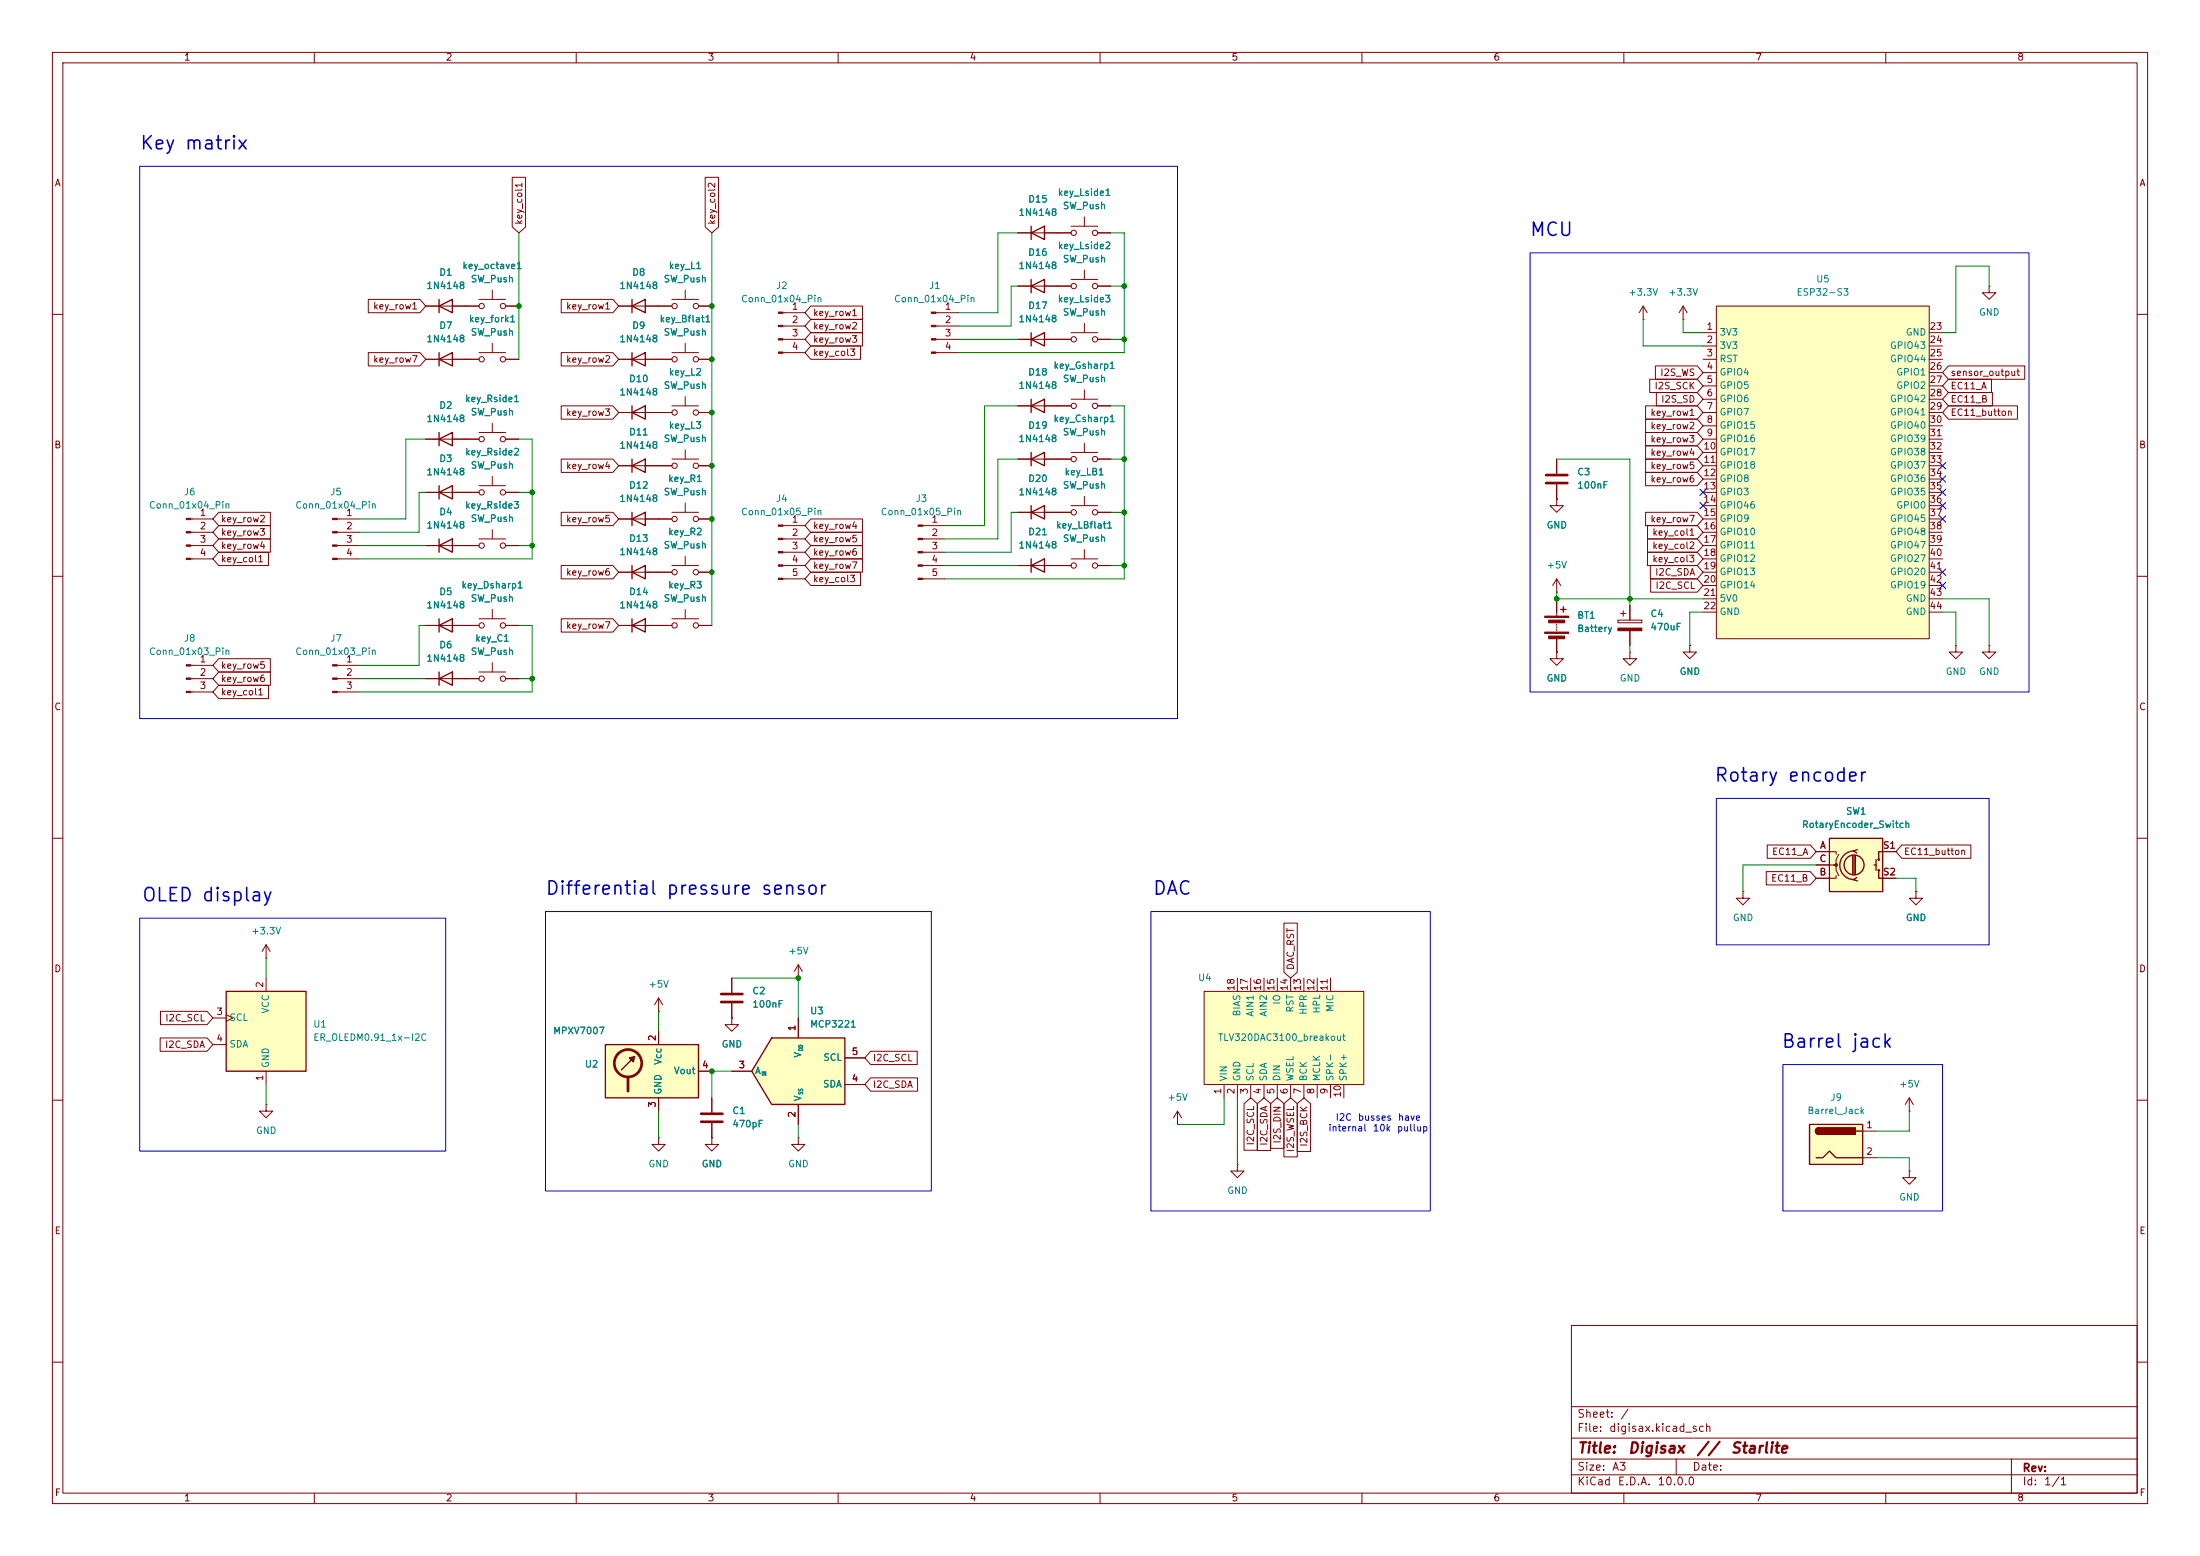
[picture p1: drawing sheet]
<svg xmlns="http://www.w3.org/2000/svg" width="420mm" height="297mm" viewBox="0 0 420 297" stroke-linecap="round" stroke-linejoin="round" font-family="sans-serif">
<g fill="none" stroke="#840000" stroke-width=".19">
<path d="M10 10h400v277h-400zM12 12h396v273h-396zM60 10v2M110 10v2M160 10v2M210 10v2M260 10v2M310 10v2M360 10v2M10 60h2M408 60h2M10 110h2"/>
<path d="M88.9 119.4h2.5M91.4 118.1h5.1M94 116.3v1.8M96.5 119.4h2.6M408 110h2M10 160h2M408 160h2M10 210h2M408 210h2M300 253h108v32h-108zM10 260h2M300 278.5h108"/>
<path d="M300 274.5h108M300 268.5h108M320 278.5v3M384 278.5v6.5M408 260h2M60 285v2M110 285v2M160 285v2M210 285v2M260 285v2M300 281.5h108M310 285v2"/>
<path d="M360 285v2"/>
<circle cx="91.9" cy="119.4" r=".51"/>
<circle cx="96" cy="119.4" r=".51"/>
</g>
<path d="M229.9 189.2h30.4v17.8h-30.4z" fill="#ffffc2"/>
<g fill="none" stroke="#840000" stroke-width=".19">
<path d="M118.1 58.4h10.2M128.3 57.2h5M130.8 55.4v1.8M133.3 58.4h2.6M149.5 59.7h4.2M178.7 59.7h4.2M194.3 54.6h10.2M194.3 44.5h7.6M204.5 53.3h5M207 51.6v1.7M209.5 54.6h2.6M81.3 68.6h10.1"/>
<path d="M91.4 67.3h5.1M94 65.5v1.8M96.5 68.6h2.6M149.5 64.8h4.2M149.5 67.3h4.2M149.5 62.2h4.2M178.7 64.8h4.2M178.7 67.3h4.2M178.7 62.2h4.2M194.3 64.8h10.2M194.3 77.5h10.2M204.5 63.5h5"/>
<path d="M204.5 76.2h5M207 61.7v1.8M207 74.4v1.8M209.5 64.8h2.6M209.5 77.5h2.6M36.4 99.1h4.2M64.4 99.1h4.2M81.3 83.8h10.1M91.4 82.6h5.1M94 80.8v1.8M96.5 83.8h2.6M194.3 87.6h10.2"/>
<path d="M201.9 97.8h2.6M204.5 86.4h5M204.5 96.5h5M207 84.6v1.8M207 94.7v1.8M209.5 87.6h2.6M209.5 97.8h2.6M297.2 87.6v2.8M297.2 92.5v2.8M36.4 104.1h4.2M36.4 101.6h4.2M36.4 106.7h4.2"/>
<path d="M64.4 104.1h4.2M64.4 101.6h4.2M64.4 106.7h4.2M88.9 104.1h2.5M91.4 102.9h5.1M94 101.1v1.8M96.5 104.1h2.6M176.1 102.9h4.2M176.1 100.3h4.2M176.1 105.4h4.2M176.1 108h4.2M176.1 110.5h4.2"/>
<path d="M194.3 108h10.2M204.5 106.7h5M207 104.9v1.8M209.5 108h2.6M297.2 114.3v3.3M297.2 119.1v.3M297.2 119.6v.3M297.2 120.1v.3M297.2 121.9v2.6M373.4 123.2v1.3h1.2l-1.2 1.2-1.3-1.2h1.3M373.4 123.2h.1M229.9 189.2h30.4v17.8h-30.4z"/>
<path d="M236.2 186.7v2.5M238.8 186.7v2.5M241.3 186.7v2.5M243.8 186.7v2.5M246.4 186.7v2.5M248.9 186.7v2.5M251.5 186.7v2.5M254 186.7v2.5M233.7 207v2.6M236.2 207v2.6M238.8 207v2.6M241.3 207v2.6"/>
<path d="M243.8 207v2.6M246.4 207v2.6M248.9 207v2.6M251.5 207v2.6M254 207v2.6M256.5 207v2.6"/>
<circle cx="128.8" cy="58.4" r=".51"/>
<circle cx="132.8" cy="58.4" r=".51"/>
<circle cx="205" cy="54.6" r=".51"/>
<circle cx="209" cy="54.6" r=".51"/>
<circle cx="91.9" cy="68.6" r=".51"/>
<circle cx="96" cy="68.6" r=".51"/>
<circle cx="205" cy="64.8" r=".51"/>
<circle cx="205" cy="77.5" r=".51"/>
<circle cx="209" cy="77.5" r=".51"/>
<circle cx="209" cy="64.8" r=".51"/>
<circle cx="91.9" cy="83.8" r=".51"/>
<circle cx="96" cy="83.8" r=".51"/>
<circle cx="205" cy="87.6" r=".51"/>
<circle cx="205" cy="97.8" r=".51"/>
<circle cx="209" cy="97.8" r=".51"/>
<circle cx="209" cy="87.6" r=".51"/>
<circle cx="91.9" cy="104.1" r=".51"/>
<circle cx="96" cy="104.1" r=".51"/>
<circle cx="205" cy="108" r=".51"/>
<circle cx="209" cy="108" r=".51"/>
</g>
<g fill="none" stroke="#840000" stroke-width=".25">
<path d="M120.6 58.4l2.6-1.2v2.5zM120.6 57.2v2.5M196.8 54.6l2.6-1.3v2.6zM196.8 44.5l2.6-1.3v2.5zM196.8 43.2v2.5M196.8 53.3v2.6M83.8 68.6l2.6-1.3v2.6zM83.8 67.3v2.6M196.8 64.8l2.6-1.3v2.5zM196.8 77.5l2.6-1.3v2.5zM196.8 63.5v2.5M196.8 76.2v2.5"/>
<path d="M83.8 83.8l2.6-1.2v2.5zM83.8 82.6v2.5M196.8 87.6l2.6-1.2v2.5zM196.8 86.4v2.5M196.8 108l2.6-1.3v2.5zM196.8 106.7v2.5M297.9 116.3h1.1M298.4 115.8v1"/>
</g>
<g fill="#840000" stroke="#840000" stroke-width=".19">
<path d="M294.9 117.6h4.6v.3h-4.6z"/>
<path d="M294.9 120.7h4.6v.2h-4.6z"/>
<path d="M295.7 118.4h3v.5h-3z"/>
<path d="M295.7 121.4h3v.5h-3z"/>
<path d="M63.5 98.9h.9v.3h-.9z"/>
<path d="M63.5 101.5h.9v.2h-.9z"/>
<path d="M63.5 104h.9v.3h-.9z"/>
<path d="M63.5 106.6h.9v.2h-.9z"/>
<path d="M35.6 98.9h.8v.3h-.8z"/>
<path d="M35.6 101.5h.8v.2h-.8z"/>
<path d="M35.6 104h.8v.3h-.8z"/>
<path d="M35.6 106.6h.8v.2h-.8z"/>
<path d="M177.8 59.6h.9v.2h-.9z"/>
<path d="M177.8 62.1h.9v.3h-.9z"/>
<path d="M177.8 64.6h.9v.3h-.9z"/>
<path d="M177.8 67.2h.9v.2h-.9z"/>
<path d="M175.3 100.2h.8v.3h-.8z"/>
<path d="M175.3 102.7h.8v.3h-.8z"/>
<path d="M175.3 105.3h.8v.2h-.8z"/>
<path d="M175.3 107.8h.8v.3h-.8z"/>
<path d="M175.3 110.4h.8v.2h-.8z"/>
<path d="M148.6 59.6h.9v.2h-.9z"/>
<path d="M148.6 62.1h.9v.3h-.9z"/>
<path d="M148.6 64.6h.9v.3h-.9z"/>
<path d="M148.6 67.2h.9v.2h-.9z"/>
</g>
<path d="M295.1 90.7h4.1M295.1 92.2h4.1" fill="none" stroke="#840000" stroke-width=".51"/>
<path d="M349.2 160h10.2v10.2h-10.2z" fill="#ffffc2"/>
<g fill="none" stroke="#840000" stroke-width=".25">
<path d="M349.2 160h10.2v10.2h-10.2zM353.7 163.3v3.6M353.9 162.4a2.73 2.73 0 0 0-2.7 2.8 2.73 2.73 0 0 0 2.7 2.7M353.9 163.3v3.6M354.2 163.3v3.6M354.5 167.5l-.7 .4 .8 .2M354.6 162.2l-.8 .2 .7 .4M357.8 165.1h.3M358.1 164.1v2M358.6 166.1v1.5h.8M359.4 162.6h-.8v1.5"/>
<circle cx="353.9" cy="165.1" r="1.9"/>
<circle cx="358.6" cy="166.1" r=".13"/>
<circle cx="358.6" cy="164.1" r=".13"/>
</g>
<g fill="none" stroke="#840000" stroke-width=".19">
<path d="M36.4 127h4.2M36.4 129.5h4.2M36.4 132.1h4.2M64.4 127h4.2M64.4 129.5h4.2M64.4 132.1h4.2M346.7 162.6h3.8v.5M346.7 165.1h3.8v1l.5 1M350.5 167.1v.5h-3.8M351 163.1l-.5 1v1h-.5M359.4 162.6h2.5M359.4 167.6h2.5"/>
<path d="M365.8 170.2v1.3h1.2l-1.2 1.2-1.3-1.2h1.3M365.8 170.2h.1M364.5 223.5v1.3h1.3l-1.3 1.3-1.3-1.3h1.3M364.5 223.5h.1"/>
</g>
<g fill="#840000" stroke="#840000" stroke-width=".19">
<path d="M63.5 126.9h.9v.2h-.9z"/>
<path d="M63.5 129.4h.9v.3h-.9z"/>
<path d="M63.5 132h.9v.2h-.9z"/>
<path d="M35.6 126.9h.8v.2h-.8z"/>
<path d="M35.6 129.4h.8v.3h-.8z"/>
<path d="M35.6 132h.8v.2h-.8z"/>
<circle cx="350.5" cy="165.1" r=".25"/>
</g>
<path d="M345.4 214.6h10.2v7.6h-10.2z" fill="#ffffc2"/>
<g fill="none" stroke="#840000" stroke-width=".25">
<path d="M83.8 58.4l2.6-1.2v2.5zM83.8 57.2v2.5M120.6 68.6l2.6-1.3v2.6zM120.6 67.3v2.6M83.8 94l2.6-1.3v2.6zM83.8 92.7v2.6M196.8 97.8l2.6-1.3v2.6zM196.8 96.5v2.6M83.8 119.4l2.6-1.3v2.6zM83.8 104.1l2.6-1.2v2.5zM83.8 102.9v2.5M83.8 118.1v2.6"/>
<path d="M345.4 214.6h10.2v7.6h-10.2zM347.2 215.3a.64 .64 0 0 0-.6 .6 .64 .64 0 0 0 .6 .6M354.3 215.9h1.3M346.7 221h1.3l1.2-1.3 1.3 1.3h5.1"/>
</g>
<g fill="#840000" stroke="#840000" stroke-width=".25">
<path d="M346.8 215.5l.4-.2v1.2a.64 .64 0 0 1-.6-.4 .64 .64 0 0 1 .2-.6z"/>
<path d="M347.2 215.3h7v1.2h-7z"/>
</g>
<g fill="none" stroke="#840000" stroke-width=".19">
<path d="M81.3 58.4h7.6M201.9 44.5h2.6M204.5 43.2h5M207 41.4v1.8M209.5 44.5h2.6M118.1 68.6h10.2M128.3 67.3h5M130.8 65.5v1.8M133.3 68.6h2.6M81.3 94h10.1M91.4 92.7h5.1M94 90.9v1.8"/>
<path d="M96.5 94h2.6M194.3 97.8h7.6M81.3 119.4h7.6M81.3 104.1h7.6M149.5 100.3h4.2M149.5 102.9h4.2M149.5 105.4h4.2M149.5 108h4.2M149.5 110.5h4.2M308.9 118.4h4.5v.5h-4.5zM309.4 117.1h1M309.9 116.6v1"/>
<path d="M311.1 115.6v2.8M88.9 129.5h2.5M91.4 128.3h5.1M94 126.5v1.8M96.5 129.5h2.6M311.1 124.5v1.2h1.3l-1.3 1.3-1.2-1.3h1.2M311.1 124.5h.1M311.1 120.4v2.8M135.9 209.6v2.7M135.9 214.4v2.8M224.8 214.6h.1M224.8 212.1l-.8 1.3"/>
<path d="M224.8 212.1l.8 1.3M224.8 212.1v2.5M355.6 215.9h2.5M364.5 212.1h.1M364.5 209.6l-.8 1.2M364.5 209.6l.8 1.2M364.5 209.6v2.5M236.2 222.2v1.3h1.3l-1.3 1.3-1.3-1.3h1.3M236.2 222.2h.1M355.6 221h2.5"/>
<circle cx="205" cy="44.5" r=".51"/>
<circle cx="209" cy="44.5" r=".51"/>
<circle cx="128.8" cy="68.6" r=".51"/>
<circle cx="132.8" cy="68.6" r=".51"/>
<circle cx="91.9" cy="94" r=".51"/>
<circle cx="96" cy="94" r=".51"/>
<circle cx="91.9" cy="129.5" r=".51"/>
<circle cx="96" cy="129.5" r=".51"/>
</g>
<g fill="#840000" stroke="#840000" stroke-width=".19">
<path d="M148.6 100.2h.9v.3h-.9z"/>
<path d="M148.6 102.7h.9v.3h-.9z"/>
<path d="M148.6 105.3h.9v.2h-.9z"/>
<path d="M148.6 107.8h.9v.3h-.9z"/>
<path d="M148.6 110.4h.9v.2h-.9z"/>
<path d="M308.9 119.9h4.5v.5h-4.5z"/>
</g>
<path d="M133.9 212.6h4M133.9 214.1h4" fill="none" stroke="#840000" stroke-width=".51"/>
<path d="M327.7 58.4h40.6v63.5h-40.6z" fill="#ffffc2"/>
<g fill="none" stroke="#840000" stroke-width=".19">
<path d="M88.9 58.4h2.5M91.4 57.2h5.1M94 55.4v1.8M96.5 58.4h2.6M327.7 58.4h40.6v63.5h-40.6zM379.7 54.6v1.3h1.3l-1.3 1.3-1.2-1.3h1.2M379.7 54.6h.1M325.1 63.5h2.6M325.1 66h2.6M325.1 68.6h2.6M325.1 71.1h2.6M325.1 73.7h2.6"/>
<path d="M325.1 76.2h2.6M325.1 78.7h2.6M368.3 63.5h2.5M368.3 66h2.5M368.3 68.6h2.5M368.3 71.1h2.5M368.3 73.7h2.5M368.3 76.2h2.5M368.3 78.7h2.5M325.1 81.3h2.6M325.1 83.8h2.6M325.1 86.4h2.6"/>
<path d="M325.1 88.9h2.6M325.1 91.4h2.6M325.1 94h2.6M325.1 96.5h2.6M325.1 99.1h2.6M368.3 81.3h2.5M368.3 83.8h2.5M368.3 86.4h2.5M368.3 88.9h2.5M368.3 91.4h2.5M368.3 94h2.5M368.3 96.5h2.5"/>
<path d="M368.3 99.1h2.5M325.1 101.6h2.6M325.1 104.1h2.6M325.1 106.7h2.6M325.1 109.2h2.6M325.1 111.8h2.6M325.1 114.3h2.6M325.1 116.8h2.6M368.3 101.6h2.5M368.3 104.1h2.5M368.3 106.7h2.5M368.3 109.2h2.5"/>
<path d="M368.3 111.8h2.5M368.3 114.3h2.5M368.3 116.8h2.5M322.6 123.2v1.3h1.2l-1.2 1.2-1.3-1.2h1.3M322.6 123.2h.1M379.7 123.2v1.3h1.3l-1.3 1.2-1.2-1.2h1.2M379.7 123.2h.1M125.7 193h.1M125.7 190.5l-.7 1.3M125.7 190.5l.8 1.3M125.7 190.5v2.5M152.4 186.7h.1"/>
<path d="M152.4 184.2l-.8 1.2M152.4 184.2l.8 1.2M152.4 184.2v2.5M135.9 217.2v1.2h1.3l-1.3 1.3-1.3-1.3h1.3M135.9 217.2h.1"/>
<circle cx="91.9" cy="58.4" r=".51"/>
<circle cx="96" cy="58.4" r=".51"/>
</g>
<path d="M115.6 199.4h17.7v10.2h-17.7z" fill="#ffffc2"/>
<path d="M115.6 199.4h17.7v10.2h-17.7zM121.2 201.7l-2.6 2.5" fill="none" stroke="#840000" stroke-width=".25"/>
<g fill="none" stroke="#840000" stroke-width=".51">
<path d="M119.9 205.7v2.6"/>
<circle cx="119.9" cy="202.9" r="2.62"/>
</g>
<path d="M120.1 201.9l1.1-.2-.3 1z" fill="#840000" stroke="#840000" stroke-width=".25"/>
<path d="M125.7 196.9v2.5M139.7 194.3v1.3h1.3l-1.3 1.3-1.3-1.3h1.3M139.7 194.3h.1M50.8 210.8v1.3h1.3l-1.3 1.3-1.3-1.3h1.3M50.8 210.8h.1M125.7 217.2v1.2h1.3l-1.3 1.3-1.2-1.3h1.2M125.7 217.2h.1M125.7 209.6v2.5M133.3 204.5h2.6M152.4 217.2v1.2h1.3l-1.3 1.3-1.3-1.3h1.3M152.4 217.2h.1" fill="none" stroke="#840000" stroke-width=".19"/>
<path d="M43.2 189.2h15.2v15.3h-15.2z" fill="#ffffc2"/>
<path d="M43.2 189.2h15.2v15.3h-15.2z" fill="none" stroke="#840000" stroke-width=".25"/>
<path d="M40.6 194.3h2.6M40.6 199.4h2.6M43.2 193.7l1.2 .6-1.2 .6M50.8 186.7v2.5M139.7 186.7v2.8M139.7 191.5v2.8M50.8 204.5v2.5" fill="none" stroke="#840000" stroke-width=".19"/>
<path d="M137.7 189.7h4M137.7 191.3h4" fill="none" stroke="#840000" stroke-width=".51"/>
<path d="M147.3 198.1h14v12.7h-14l-3.8-6.3z" fill="#ffffc2"/>
<g fill="none" stroke="#840000" stroke-width=".25">
<path d="M120.6 78.7l2.6-1.2v2.5zM120.6 77.5v2.5M120.6 88.9l2.6-1.3v2.6zM120.6 99.1l2.6-1.3v2.5zM120.6 87.6v2.6M120.6 97.8v2.5M120.6 119.4l2.6-1.3v2.6zM120.6 109.2l2.6-1.2v2.5zM120.6 108v2.5M120.6 118.1v2.6M83.8 129.5l2.6-1.2v2.5zM83.8 128.3v2.5"/>
<path d="M147.3 198.1h14v12.7h-14l-3.8-6.3z"/>
</g>
<g fill="none" stroke="#840000" stroke-width=".19">
<path d="M97.8 33.8h2.5v9.5l-1.2 1.2-1.3-1.2zM134.6 33.8h2.6v9.5l-1.3 1.2-1.3-1.2zM70.3 57.1h9.9l1.1 1.3-1.1 1.3h-9.9zM81.3 58.4h2.5M86.4 58.4h5M96.5 58.4h2.6M107.1 57.1h9.9l1.1 1.3-1.1 1.3h-9.9zM118.1 58.4h2.5M123.2 58.4h5.1M133.3 58.4h2.6M154.8 58.4h9.8v2.6h-9.8l-1.1-1.3zM194.3 54.6h2.5"/>
<path d="M194.3 44.5h2.5M199.4 54.6h5.1M199.4 44.5h5.1M209.5 54.6h2.6M209.5 44.5h2.6M313.7 58.4l-.8 1.3M313.7 58.4l.8 1.3M313.7 58.4v2.6M321.3 58.4l-.8 1.3M321.3 58.4l.8 1.3M321.3 58.4v2.6M70.3 67.3h9.9l1.1 1.3-1.1 1.3h-9.9z"/>
<path d="M81.3 68.6h2.5M86.4 68.6h5M96.5 68.6h2.6M107.1 77.5h9.9l1.1 1.2-1.1 1.3h-9.9zM107.1 67.3h9.9l1.1 1.3-1.1 1.3h-9.9zM118.1 78.7h10.2M118.1 68.6h2.5M123.2 68.6h5.1M128.3 77.5h5M130.8 75.7v1.8M133.3 78.7h2.6M133.3 68.6h2.6"/>
<path d="M154.8 66h9.5v2.6h-9.5l-1.1-1.3zM154.8 63.5h9.8v2.5h-9.8l-1.1-1.2zM154.8 61h9.8v2.5h-9.8l-1.1-1.3zM194.3 77.5h2.5M194.3 64.8h2.5M199.4 77.5h5.1M199.4 64.8h5.1M209.5 77.5h2.6M209.5 64.8h2.6M313.7 61h.1M314.1 77.5h9.9l1.1 1.2-1.1 1.3h-9.9zM314.9 72.4h9.1l1.1 1.3-1.1 1.2h-9.1z"/>
<path d="M316 69.8h8l1.1 1.3-1.1 1.3h-8zM316.2 74.9h7.8l1.1 1.3-1.1 1.3h-7.8zM321.3 61h.1M372 74.9h8.4v2.6h-8.4l-1.2-1.3zM372 77.5h13.1v2.5h-13.1l-1.2-1.3zM372 72.4h8.2v2.5h-8.2l-1.2-1.2zM372 69.8h14.5v2.6h-14.5l-1.2-1.3zM41.8 97.8h9.8v2.5h-9.8l-1.2-1.2zM81.3 94h2.5M81.3 83.8h2.5M86.4 94h5M86.4 83.8h5"/>
<path d="M96.5 94h2.6M96.5 83.8h2.6M107.1 87.6h9.9l1.1 1.3-1.1 1.3h-9.9zM107.1 97.8h9.9l1.1 1.3-1.1 1.2h-9.9zM118.1 88.9h10.2M118.1 99.1h10.2M128.3 87.6h5M128.3 97.8h5M130.8 85.9v1.7M130.8 96v1.8M133.3 88.9h2.6M133.3 99.1h2.6"/>
<path d="M154.8 99.1h9.8v2.5h-9.8l-1.1-1.3zM194.3 87.6h2.5M194.3 97.8h2.5M199.4 87.6h5.1M199.4 97.8h5.1M209.5 87.6h2.6M209.5 97.8h2.6M297.2 95.3v1.2h1.2l-1.2 1.3-1.3-1.3h1.3M297.2 95.3h.1M297.2 87.6v2.8M297.2 92.5v2.8M314.1 80h9.9l1.1 1.3-1.1 1.3h-9.9z"/>
<path d="M314.1 82.5h9.9l1.1 1.3-1.1 1.3h-9.9zM314.1 85.1h9.9l1.1 1.3-1.1 1.2h-9.9zM314.1 87.6h9.9l1.1 1.3-1.1 1.3h-9.9zM314.1 90.2h9.9l1.1 1.2-1.1 1.3h-9.9zM314.1 97.8h9.9l1.1 1.3-1.1 1.2h-9.9zM41.8 100.3h9.8v2.6h-9.8l-1.2-1.3zM41.8 105.4h9.4v2.6h-9.4l-1.2-1.3zM41.8 102.9h9.8v2.5h-9.8l-1.2-1.3zM81.3 119.4h2.5M81.3 104.1h2.5M86.4 119.4h5M86.4 104.1h5"/>
<path d="M96.5 119.4h2.6M96.5 104.1h2.6M107.1 107.9h9.9l1.1 1.3-1.1 1.3h-9.9zM107.1 118.1h9.9l1.1 1.3-1.1 1.3h-9.9zM118.1 119.4h10.2M118.1 109.2h10.2M128.3 118.1h5M128.3 108h5M130.8 106.2v1.8M130.8 116.3v1.8M133.3 119.4h2.6M133.3 109.2h2.6"/>
<path d="M154.8 109.2h9.5v2.6h-9.5l-1.1-1.3zM154.8 106.7h9.8v2.5h-9.8l-1.1-1.2zM154.8 104.1h9.8v2.6h-9.8l-1.1-1.3zM154.8 101.6h9.8v2.5h-9.8l-1.1-1.2zM194.3 108h2.5M199.4 108h5.1M209.5 108h2.6M297.2 113h.1M297.2 110.5l-.8 1.3M297.2 110.5l.7 1.3M297.2 110.5v2.5M297.2 114.3v2.5"/>
<path d="M311.1 115.6v2.8M314.5 100.3h9.5l1.1 1.3-1.1 1.3h-9.5zM314.5 102.9h9.5l1.1 1.2-1.1 1.3h-9.5zM314.5 105.4h9.5l1.1 1.3-1.1 1.3h-9.5zM315.1 107.9h8.9l1.1 1.3-1.1 1.3h-8.9zM315.1 110.5h8.9l1.1 1.3-1.1 1.2h-8.9zM41.8 130.8h9.4v2.6h-9.4l-1.2-1.3zM41.8 125.7h9.8v2.6h-9.8l-1.2-1.3zM41.8 128.3h9.8v2.5h-9.8l-1.2-1.3zM81.3 129.5h10.1M96.5 129.5h2.6M297.2 124.5v1.2h1.2l-1.2 1.3-1.3-1.3h1.3"/>
<path d="M297.2 124.5h.1M297.2 121.9v2.6M311.1 120.4v2.8M322.6 123.2h.1M245.1 176.2h2.6v9.4l-1.3 1.1-1.3-1.1zM332.7 170.2v1.3h1.3l-1.3 1.2-1.2-1.2h1.2M332.7 170.2h.1M337.2 166.4h8.4l1.1 1.2-1.1 1.3h-8.4zM337.4 161.3h8.2l1.1 1.3-1.1 1.2h-8.2zM346.7 162.6h2.5M346.7 167.6h2.5M346.7 165.1h2.5"/>
<path d="M359.4 162.6h2.5M359.4 167.6h2.5M363.1 161.3h13.1v2.5h-13.1l-1.2-1.2zM365.8 170.2h.1M30.6 198.1h8.9l1.1 1.3-1.1 1.3h-8.9zM30.6 193h8.9l1.1 1.3-1.1 1.3h-8.9zM50.8 182.9h.1M50.8 180.3l-.8 1.3M50.8 180.3l.8 1.3M50.8 180.3v2.6M125.7 196.9v2.5M139.7 194.3h.1"/>
<path d="M139.7 186.7v2.8M139.7 191.5v2.8M152.4 194.3v3.8M125.7 209.6v2.5M133.3 204.5h2.6M135.9 217.2h.1M135.9 209.6v2.7M135.9 214.4v2.8M139.7 204.5h3.8M152.4 210.8v3.8M161.3 207h3.8M161.3 201.9h3.8"/>
<path d="M166.2 205.7h9v2.6h-9l-1.1-1.3zM166.2 200.7h8.9v2.5h-8.9l-1.1-1.3zM237.5 210.7l1.3-1.1 1.2 1.1v8.9h-2.5zM240 210.7l1.3-1.1 1.3 1.1v8.9h-2.6zM242.6 210.7l1.2-1.1 1.3 1.1v8.5h-2.5zM245.1 210.7l1.3-1.1 1.3 1.1v10.1h-2.6zM247.6 210.7l1.3-1.1 1.3 1.1v9.1h-2.6z"/>
<circle cx="128.8" cy="78.7" r=".51"/>
<circle cx="132.8" cy="78.7" r=".51"/>
<circle cx="128.8" cy="88.9" r=".51"/>
<circle cx="128.8" cy="99.1" r=".51"/>
<circle cx="132.8" cy="88.9" r=".51"/>
<circle cx="132.8" cy="99.1" r=".51"/>
<circle cx="128.8" cy="119.4" r=".51"/>
<circle cx="128.8" cy="109.2" r=".51"/>
<circle cx="132.8" cy="119.4" r=".51"/>
<circle cx="132.8" cy="109.2" r=".51"/>
</g>
<g fill="none" stroke="#008400" stroke-width=".19">
<path d="M99.1 44.5v24.1M135.9 44.5v74.9M194.3 44.5h-3.8v15.2h-7.6M194.3 54.6h-1.3v7.6h-10.1M212.1 44.5h2.5v22.8h-31.7M212.1 54.6h2.5M379.7 54.6v-3.8h-6.3v12.7h-2.6M182.9 64.8h11.4M194.3 77.5h-6.3v22.8h-7.7M212.1 77.5h2.5v33h-34.3M212.1 64.8h2.5M313.7 61v5h11.4"/>
<path d="M321.3 61v2.5h3.8M81.3 94h-1.3v7.6h-11.4M81.3 83.8h-3.8v15.3h-8.9M99.1 83.8h2.5v22.9h-33M99.1 94h2.5M194.3 87.6h-3.8v15.3h-10.2M194.3 97.8h-1.3v7.6h-12.7M212.1 97.8h2.5M212.1 87.6h2.5M297.2 87.6h13.9v28M68.6 104.1h12.7M81.3 119.4h-1.3v7.6h-11.4"/>
<path d="M99.1 119.4h2.5v12.7h-33M99.1 104.1h2.5M180.3 108h14M212.1 108h2.5M297.2 113v1.3h27.9M325.1 116.8h-2.5v6.4M370.8 114.3h8.9v8.9M370.8 116.8h2.6v6.4M68.6 129.5h12.7M99.1 129.5h2.5M311.1 123.2v1.3M346.7 165.1h-14v5.1"/>
<path d="M361.9 167.6h3.9v2.6M50.8 182.9v3.8M125.7 193v3.9M139.7 186.7h12.7v7.6M50.8 207v3.8M125.7 212.1v5.1M139.7 204.5h-3.8v5.1M152.4 214.6v2.6M233.7 209.6v5h-8.9M236.2 209.6v12.6M364.5 212.1v3.8h-6.4M358.1 221h6.4v2.5"/>
</g>
<g fill="none" stroke="#000084" stroke-width=".19">
<path d="M324.5 93.4l1.2 1.2M324.5 95.9l1.2 1.2M325.7 93.4l-1.2 1.2M325.7 95.9l-1.2 1.2M370.2 95.9l1.2 1.2M370.2 98.5l1.2 1.2M370.2 88.3l1.2 1.2M370.2 90.8l1.2 1.2M370.2 93.4l1.2 1.2M371.4 95.9l-1.2 1.2M371.4 98.5l-1.2 1.2M371.4 88.3l-1.2 1.2"/>
<path d="M371.4 90.8l-1.2 1.2M371.4 93.4l-1.2 1.2M370.2 111.2l1.2 1.2M370.2 108.6l1.2 1.2M371.4 111.2l-1.2 1.2M371.4 108.6l-1.2 1.2"/>
</g>
<path d="M26.7 31.8h198.1v105.4h-198.1zM292.1 48.3h95.2v83.8h-95.2zM327.7 152.4h52v27.9h-52zM26.7 175.3h58.4v44.4h-58.4zM104.1 174h73.7v53.3h-73.7zM219.7 174h53.3v57.1h-53.3zM340.4 203.2h30.4v27.9h-30.4z" fill="none" stroke="#0000c2" stroke-width=".19"/>
<g fill="#008400" stroke="#008400" stroke-width=".19">
<circle cx="214.6" cy="97.8" r=".46"/>
<circle cx="214.6" cy="87.6" r=".46"/>
<circle cx="214.6" cy="108" r=".46"/>
<circle cx="214.6" cy="54.6" r=".46"/>
<circle cx="214.6" cy="64.8" r=".46"/>
<circle cx="297.2" cy="114.3" r=".46"/>
<circle cx="311.1" cy="114.3" r=".46"/>
<circle cx="135.9" cy="204.5" r=".46"/>
<circle cx="152.4" cy="186.7" r=".46"/>
<circle cx="135.9" cy="109.2" r=".46"/>
<circle cx="135.9" cy="78.7" r=".46"/>
<circle cx="135.9" cy="99.1" r=".46"/>
<circle cx="135.9" cy="88.9" r=".46"/>
<circle cx="101.6" cy="94" r=".46"/>
<circle cx="101.6" cy="104.1" r=".46"/>
<circle cx="135.9" cy="68.6" r=".46"/>
<circle cx="135.9" cy="58.4" r=".46"/>
<circle cx="101.6" cy="129.5" r=".46"/>
<circle cx="99.1" cy="58.4" r=".46"/>
</g>
<g font-size="2.5" fill="#0000c2">
<text x="26.6" y="29.2">Key</text>
<text x="35.1" y="29.2">matrix</text>
<text x="291.9" y="45.7">MCU</text>
<text x="327.1" y="149.8">Rotary</text>
<text x="341.1" y="149.8">encoder</text>
<text x="26.9" y="172.7">OLED</text>
<text x="38.4" y="172.7">display</text>
<text x="104" y="171.4">Differential</text>
<text x="127" y="171.4">pressure</text>
<text x="145.1" y="171.4">sensor</text>
<text x="219.9" y="171.4">DAC</text>
<text x="340" y="200.6">Barrel</text>
<text x="353.3" y="200.6">jack</text>
</g>
<g font-size="2" fill="#840000">
<text x="301" y="277.9">Title:</text>
<text x="310.6" y="277.9">Digisax</text>
<text x="323.7" y="277.9">//</text>
<text x="330.2" y="277.9">Starlite</text>
</g>
<g font-size="1.5" fill="#840000">
<text x="301" y="273.7">File:</text>
<text x="301" y="271">Sheet:</text>
<text x="307.1" y="273.7">digisax.kicad_sch</text>
<text x="309.2" y="271">/</text>
<text x="301" y="281.1">Size:</text>
<text x="307.6" y="281.1">A3</text>
<text x="323" y="281.1">Date:</text>
<text x="386" y="281.3">Rev:</text>
<text x="301" y="283.9">KiCad</text>
<text x="308.7" y="283.9">E.D.A.</text>
<text x="316.3" y="283.9">10.0.0</text>
<text x="386" y="283.9">Id:</text>
<text x="390.1" y="283.9">1/1</text>
</g>
<g font-size="1.3" fill="#840000">
<text x="35" y="11.9">1</text>
<text x="85" y="11.9">2</text>
<text x="135" y="11.9">3</text>
<text x="185" y="11.9">4</text>
<text x="235" y="11.9">5</text>
<text x="285" y="11.9">6</text>
<text x="335" y="11.9">7</text>
<text x="385" y="11.9">8</text>
<text x="10.3" y="35.9">A</text>
<text x="408.3" y="35.9">A</text>
<text x="100" y="43" transform="rotate(-90 100 43)">key_col1</text>
<text x="136.8" y="43" transform="rotate(-90 136.8 43)">key_col2</text>
<text x="71.1" y="59.4">key_row1</text>
<text x="108" y="59.4">key_row1</text>
<text x="151.1" y="59.4">1</text>
<text x="180.3" y="59.4">1</text>
<text x="151.1" y="62">2</text>
<text x="151.1" y="64.5">3</text>
<text x="155.1" y="65.7">key_row3</text>
<text x="155.1" y="63.2">key_row2</text>
<text x="155.1" y="60.6">key_row1</text>
<text x="180.3" y="62">2</text>
<text x="180.3" y="64.5">3</text>
<text x="325.7" y="63.2">1</text>
<text x="325.7" y="65.8">2</text>
<text x="368.3" y="63.2">23</text>
<text x="368.3" y="65.8">24</text>
<text x="71.1" y="69.5">key_row7</text>
<text x="108" y="69.5">key_row2</text>
<text x="151.1" y="67.1">4</text>
<text x="155.1" y="68.3">key_col3</text>
<text x="180.3" y="67.1">4</text>
<text x="325.7" y="68.3">3</text>
<text x="325.7" y="70.9">4</text>
<text x="368.3" y="68.3">25</text>
<text x="368.3" y="70.9">26</text>
<text x="315.7" y="74.6">I2S_SCK</text>
<text x="316.8" y="72.1">I2S_WS</text>
<text x="317" y="77.2">I2S_SD</text>
<text x="325.7" y="73.4">5</text>
<text x="325.7" y="75.9">6</text>
<text x="368.3" y="73.4">27</text>
<text x="368.3" y="75.9">28</text>
<text x="372.3" y="77.2">EC11_B</text>
<text x="372.3" y="74.6">EC11_A</text>
<text x="372.3" y="72.1">sensor_output</text>
<text x="108" y="79.7">key_row3</text>
<text x="315" y="82.2">key_row2</text>
<text x="315" y="79.7">key_row1</text>
<text x="325.7" y="78.5">7</text>
<text x="325.7" y="81">8</text>
<text x="325.7" y="83.6">9</text>
<text x="368.3" y="78.5">29</text>
<text x="368.3" y="81">30</text>
<text x="368.3" y="83.6">31</text>
<text x="372.3" y="79.7">EC11_button</text>
<text x="10.3" y="85.9">B</text>
<text x="108" y="89.9">key_row4</text>
<text x="315" y="84.8">key_row3</text>
<text x="315" y="87.3">key_row4</text>
<text x="315" y="89.9">key_row5</text>
<text x="325.1" y="86.1">10</text>
<text x="325.1" y="88.6">11</text>
<text x="368.3" y="86.1">32</text>
<text x="368.3" y="88.6">33</text>
<text x="408.2" y="85.9">B</text>
<text x="315" y="92.4">key_row6</text>
<text x="325.1" y="91.2">12</text>
<text x="325.1" y="93.7">13</text>
<text x="368.3" y="91.2">34</text>
<text x="368.3" y="93.7">35</text>
<text x="38" y="98.8">1</text>
<text x="38" y="101.3">2</text>
<text x="42.1" y="100">key_row2</text>
<text x="66" y="98.8">1</text>
<text x="66" y="101.3">2</text>
<text x="108" y="100">key_row5</text>
<text x="151.1" y="100.1">1</text>
<text x="155.1" y="101.3">key_row4</text>
<text x="177.7" y="100.1">1</text>
<text x="315" y="100">key_row7</text>
<text x="325.1" y="96.3">14</text>
<text x="325.1" y="98.8">15</text>
<text x="325.1" y="101.3">16</text>
<text x="368.3" y="96.3">36</text>
<text x="368.3" y="98.8">37</text>
<text x="368.3" y="101.3">38</text>
<text x="38" y="103.9">3</text>
<text x="38" y="106.4">4</text>
<text x="42.1" y="102.6">key_row3</text>
<text x="42.1" y="107.6">key_col1</text>
<text x="42.1" y="105.1">key_row4</text>
<text x="66" y="103.9">3</text>
<text x="66" y="106.4">4</text>
<text x="151.1" y="102.6">2</text>
<text x="151.1" y="105.2">3</text>
<text x="151.1" y="107.7">4</text>
<text x="155.1" y="106.4">key_row6</text>
<text x="155.1" y="103.8">key_row5</text>
<text x="177.7" y="102.6">2</text>
<text x="177.7" y="105.2">3</text>
<text x="177.7" y="107.7">4</text>
<text x="315.3" y="102.6">key_col1</text>
<text x="315.3" y="105.1">key_col2</text>
<text x="315.3" y="107.6">key_col3</text>
<text x="325.1" y="103.9">17</text>
<text x="325.1" y="106.4">18</text>
<text x="368.3" y="103.9">39</text>
<text x="368.3" y="106.4">40</text>
<text x="108" y="110.2">key_row6</text>
<text x="151.1" y="110.2">5</text>
<text x="155.1" y="111.4">key_col3</text>
<text x="155.1" y="108.9">key_row7</text>
<text x="177.7" y="110.2">5</text>
<text x="315.9" y="110.2">I2C_SDA</text>
<text x="315.9" y="112.7">I2C_SCL</text>
<text x="325.1" y="109">19</text>
<text x="325.1" y="111.5">20</text>
<text x="368.3" y="109">41</text>
<text x="368.3" y="111.5">42</text>
<text x="325.1" y="114">21</text>
<text x="325.1" y="116.6">22</text>
<text x="368.3" y="114">43</text>
<text x="368.3" y="116.6">44</text>
<text x="108" y="120.3">key_row7</text>
<text x="38" y="126.7">1</text>
<text x="38" y="129.3">2</text>
<text x="38" y="131.8">3</text>
<text x="42.1" y="128">key_row5</text>
<text x="42.1" y="130.5">key_row6</text>
<text x="66" y="126.7">1</text>
<text x="66" y="129.3">2</text>
<text x="66" y="131.8">3</text>
<text x="10.3" y="135.9">C</text>
<text x="42.1" y="133">key_col1</text>
<text x="408.2" y="135.9">C</text>
<text x="338.2" y="163.5">EC11_A</text>
<text x="347.2" y="167.4">B</text>
<text x="347.2" y="164.8">C</text>
<text x="347.3" y="162.3">A</text>
<text x="359.4" y="162.3">S1</text>
<text x="359.4" y="167.4">S2</text>
<text x="363.4" y="163.5">EC11_button</text>
<text x="338" y="168.6">EC11_B</text>
<text x="10.3" y="185.9">D</text>
<text x="247.3" y="185.3" transform="rotate(-90 247.3 185.3)">DAC_RST</text>
<text x="408.2" y="185.9">D</text>
<text x="50.5" y="188.7" transform="rotate(-90 50.5 188.7)">2</text>
<text x="236" y="189.3" transform="rotate(-90 236 189.3)">18</text>
<text x="238.5" y="189.3" transform="rotate(-90 238.5 189.3)">17</text>
<text x="241" y="189.3" transform="rotate(-90 241 189.3)">16</text>
<text x="243.6" y="189.3" transform="rotate(-90 243.6 189.3)">15</text>
<text x="246.1" y="189.3" transform="rotate(-90 246.1 189.3)">14</text>
<text x="248.7" y="189.3" transform="rotate(-90 248.7 189.3)">13</text>
<text x="251.2" y="189.3" transform="rotate(-90 251.2 189.3)">12</text>
<text x="253.7" y="189.3" transform="rotate(-90 253.7 189.3)">11</text>
<text x="31.4" y="195.3">I2C_SCL</text>
<text x="41.2" y="194.1">3</text>
<text x="152.1" y="196.9" transform="rotate(-90 152.1 196.9)">1</text>
<text x="31.4" y="200.3">I2C_SDA</text>
<text x="41.2" y="199.1">4</text>
<text x="125.5" y="198.8" transform="rotate(-90 125.5 198.8)">2</text>
<text x="162.5" y="201.7">5</text>
<text x="166.5" y="202.9">I2C_SCL</text>
<text x="50.5" y="206.4" transform="rotate(-90 50.5 206.4)">1</text>
<text x="133.9" y="204.2">4</text>
<text x="140.9" y="204.2">3</text>
<text x="162.5" y="206.8">4</text>
<text x="166.5" y="208">I2C_SDA</text>
<text x="233.4" y="209" transform="rotate(-90 233.4 209)">1</text>
<text x="236" y="209" transform="rotate(-90 236 209)">2</text>
<text x="238.5" y="209" transform="rotate(-90 238.5 209)">3</text>
<text x="241" y="209" transform="rotate(-90 241 209)">4</text>
<text x="243.6" y="209" transform="rotate(-90 243.6 209)">5</text>
<text x="246.1" y="209" transform="rotate(-90 246.1 209)">6</text>
<text x="248.7" y="209" transform="rotate(-90 248.7 209)">7</text>
<text x="251.2" y="209" transform="rotate(-90 251.2 209)">8</text>
<text x="253.7" y="209" transform="rotate(-90 253.7 209)">9</text>
<text x="256.3" y="209.6" transform="rotate(-90 256.3 209.6)">10</text>
<text x="125.5" y="211.5" transform="rotate(-90 125.5 211.5)">3</text>
<text x="152.1" y="213.4" transform="rotate(-90 152.1 213.4)">2</text>
<text x="356.2" y="215.6">1</text>
<text x="239.7" y="218.7" transform="rotate(-90 239.7 218.7)">I2C_SCL</text>
<text x="242.3" y="218.8" transform="rotate(-90 242.3 218.8)">I2C_SDA</text>
<text x="244.8" y="218.4" transform="rotate(-90 244.8 218.4)">I2S_DIN</text>
<text x="247.3" y="220" transform="rotate(-90 247.3 220)">I2S_WSEL</text>
<text x="249.9" y="219" transform="rotate(-90 249.9 219)">I2S_BCK</text>
<text x="356.2" y="220.7">2</text>
<text x="10.3" y="235.9">E</text>
<text x="408.3" y="235.9">E</text>
<text x="10.3" y="285.9">F</text>
<text x="35" y="286.9">1</text>
<text x="85" y="286.9">2</text>
<text x="135" y="286.9">3</text>
<text x="185" y="286.9">4</text>
<text x="235" y="286.9">5</text>
<text x="285" y="286.9">6</text>
<text x="335" y="286.9">7</text>
<text x="385" y="286.9">8</text>
<text x="408.3" y="285.9">F</text>
</g>
<g font-size="1.3" fill="#008484">
<text x="194.3" y="41.5">1N4148</text>
<text x="196.2" y="39">D15</text>
<text x="201.8" y="37.7">key_Lside1</text>
<text x="202.8" y="40.2">SW_Push</text>
<text x="201.8" y="47.9">key_Lside2</text>
<text x="83.7" y="52.9">D1</text>
<text x="88.2" y="51.7">key_octave1</text>
<text x="120.6" y="52.9">D8</text>
<text x="127.6" y="51.7">key_L1</text>
<text x="194.3" y="51.7">1N4148</text>
<text x="196.2" y="49.1">D16</text>
<text x="202.8" y="50.4">SW_Push</text>
<text x="81.3" y="55.5">1N4148</text>
<text x="89.8" y="54.2">SW_Push</text>
<text x="118.1" y="55.5">1N4148</text>
<text x="126.6" y="54.2">SW_Push</text>
<text x="141.4" y="58">Conn_01x04_Pin</text>
<text x="148" y="55.5">J2</text>
<text x="170.6" y="58">Conn_01x04_Pin</text>
<text x="177.2" y="55.5">J1</text>
<text x="196.2" y="59.3">D17</text>
<text x="201.8" y="58">key_Lside3</text>
<text x="310.7" y="56.7">+3.3V</text>
<text x="318.4" y="56.7">+3.3V</text>
<text x="342.9" y="56.7">ESP32-S3</text>
<text x="346.6" y="54.2">U5</text>
<text x="81.3" y="65.6">1N4148</text>
<text x="83.7" y="63.1">D7</text>
<text x="89.4" y="61.8">key_fork1</text>
<text x="89.8" y="64.4">SW_Push</text>
<text x="118.1" y="65.6">1N4148</text>
<text x="120.6" y="63.1">D9</text>
<text x="125.8" y="61.8">key_Bflat1</text>
<text x="126.6" y="64.4">SW_Push</text>
<text x="194.3" y="61.8">1N4148</text>
<text x="202.8" y="60.6">SW_Push</text>
<text x="328.2" y="64.4">3V3</text>
<text x="363.7" y="64.4">GND</text>
<text x="377.7" y="60.6">GND</text>
<text x="127.6" y="72">key_L2</text>
<text x="196.2" y="72">D18</text>
<text x="201" y="70.7">key_Gsharp1</text>
<text x="328.2" y="66.9">3V3</text>
<text x="328.2" y="69.4">RST</text>
<text x="328.2" y="72">GPIO4</text>
<text x="360.7" y="66.9">GPIO43</text>
<text x="360.7" y="69.4">GPIO44</text>
<text x="361.9" y="72">GPIO1</text>
<text x="88.7" y="77.1">key_Rside1</text>
<text x="118.1" y="75.8">1N4148</text>
<text x="120" y="73.3">D10</text>
<text x="126.6" y="74.5">SW_Push</text>
<text x="194.3" y="74.5">1N4148</text>
<text x="202.8" y="73.3">SW_Push</text>
<text x="328.2" y="74.5">GPIO5</text>
<text x="328.2" y="77.1">GPIO6</text>
<text x="360.7" y="77.1">GPIO42</text>
<text x="361.9" y="74.5">GPIO2</text>
<text x="81.3" y="80.9">1N4148</text>
<text x="83.7" y="78.3">D2</text>
<text x="89.8" y="79.6">SW_Push</text>
<text x="120" y="83.4">D11</text>
<text x="127.6" y="82.1">key_L3</text>
<text x="196.2" y="82.1">D19</text>
<text x="201" y="80.9">key_Csharp1</text>
<text x="202.8" y="83.4">SW_Push</text>
<text x="328.2" y="79.6">GPIO7</text>
<text x="328.2" y="82.1">GPIO15</text>
<text x="360.7" y="79.6">GPIO41</text>
<text x="360.7" y="82.1">GPIO40</text>
<text x="83.7" y="88.5">D3</text>
<text x="88.7" y="87.2">key_Rside2</text>
<text x="89.8" y="89.8">SW_Push</text>
<text x="118.1" y="86">1N4148</text>
<text x="126.6" y="84.7">SW_Push</text>
<text x="194.3" y="84.7">1N4148</text>
<text x="328.2" y="84.7">GPIO16</text>
<text x="328.2" y="87.2">GPIO17</text>
<text x="328.2" y="89.8">GPIO18</text>
<text x="360.7" y="84.7">GPIO39</text>
<text x="360.7" y="87.2">GPIO38</text>
<text x="360.7" y="89.8">GPIO37</text>
<text x="35" y="94.8">J6</text>
<text x="62.9" y="94.8">J5</text>
<text x="81.3" y="91">1N4148</text>
<text x="120" y="93.6">D12</text>
<text x="126.6" y="94.8">SW_Push</text>
<text x="127.4" y="92.3">key_R1</text>
<text x="194.3" y="94.8">1N4148</text>
<text x="196.2" y="92.3">D20</text>
<text x="202.8" y="93.6">SW_Push</text>
<text x="203.1" y="91">key_LB1</text>
<text x="301" y="91">C3</text>
<text x="301" y="93.6">100nF</text>
<text x="328.2" y="92.3">GPIO8</text>
<text x="328.2" y="94.8">GPIO3</text>
<text x="360.7" y="92.3">GPIO36</text>
<text x="360.7" y="94.8">GPIO35</text>
<text x="28.3" y="97.4">Conn_01x04_Pin</text>
<text x="56.3" y="97.4">Conn_01x04_Pin</text>
<text x="81.3" y="101.2">1N4148</text>
<text x="83.7" y="98.7">D4</text>
<text x="88.7" y="97.4">key_Rside3</text>
<text x="89.8" y="99.9">SW_Push</text>
<text x="118.1" y="96.1">1N4148</text>
<text x="141.4" y="98.7">Conn_01x05_Pin</text>
<text x="148" y="96.1">J4</text>
<text x="168" y="98.7">Conn_01x05_Pin</text>
<text x="174.7" y="96.1">J3</text>
<text x="201.5" y="101.2">key_LBflat1</text>
<text x="295.1" y="101.2">GND</text>
<text x="328.2" y="97.4">GPIO46</text>
<text x="328.2" y="99.9">GPIO9</text>
<text x="360.7" y="99.9">GPIO45</text>
<text x="361.9" y="97.4">GPIO0</text>
<text x="118.1" y="106.3">1N4148</text>
<text x="120" y="103.7">D13</text>
<text x="126.6" y="105">SW_Push</text>
<text x="127.4" y="102.5">key_R2</text>
<text x="194.3" y="105">1N4148</text>
<text x="196.2" y="102.5">D21</text>
<text x="202.8" y="103.7">SW_Push</text>
<text x="328.2" y="102.5">GPIO10</text>
<text x="328.2" y="105">GPIO11</text>
<text x="328.2" y="107.5">GPIO12</text>
<text x="360.7" y="102.5">GPIO48</text>
<text x="360.7" y="105">GPIO47</text>
<text x="360.7" y="107.5">GPIO27</text>
<text x="83.7" y="113.9">D5</text>
<text x="88" y="112.6">key_Dsharp1</text>
<text x="120" y="113.9">D14</text>
<text x="127.4" y="112.6">key_R3</text>
<text x="295.1" y="108.8">+5V</text>
<text x="328.2" y="110.1">GPIO13</text>
<text x="328.2" y="112.6">GPIO14</text>
<text x="360.7" y="110.1">GPIO20</text>
<text x="360.7" y="112.6">GPIO19</text>
<text x="81.3" y="116.4">1N4148</text>
<text x="89.8" y="115.2">SW_Push</text>
<text x="118.1" y="116.4">1N4148</text>
<text x="126.6" y="115.2">SW_Push</text>
<text x="301" y="118.4">BT1</text>
<text x="315" y="118.1">C4</text>
<text x="328.2" y="115.2">5V0</text>
<text x="328.2" y="117.7">GND</text>
<text x="363.7" y="115.2">GND</text>
<text x="363.7" y="117.7">GND</text>
<text x="28.3" y="125.3">Conn_01x03_Pin</text>
<text x="35" y="122.8">J8</text>
<text x="56.3" y="125.3">Conn_01x03_Pin</text>
<text x="62.9" y="122.8">J7</text>
<text x="83.7" y="124.1">D6</text>
<text x="89.8" y="125.3">SW_Push</text>
<text x="90.6" y="122.8">key_C1</text>
<text x="301" y="120.9">Battery</text>
<text x="315" y="120.6">470uF</text>
<text x="81.3" y="126.6">1N4148</text>
<text x="295.1" y="130.4">GND</text>
<text x="309.1" y="130.4">GND</text>
<text x="320.5" y="129.1">GND</text>
<text x="371.3" y="129.1">GND</text>
<text x="377.7" y="129.1">GND</text>
<text x="352.3" y="155.8">SW1</text>
<text x="343.9" y="158.3">RotaryEncoder_Switch</text>
<text x="47.9" y="178.7">+3.3V</text>
<text x="330.7" y="176.1">GND</text>
<text x="363.7" y="176.1">GND</text>
<text x="150.4" y="182.5">+5V</text>
<text x="123.7" y="188.8">+5V</text>
<text x="143.5" y="190.1">C2</text>
<text x="228.6" y="187.6">U4</text>
<text x="244.7" y="191.9" transform="rotate(-90 244.7 191.9)">IO</text>
<text x="43.7" y="195.2">SCL</text>
<text x="51.7" y="193.6" transform="rotate(-90 51.7 193.6)">VCC</text>
<text x="59.7" y="196.4">U1</text>
<text x="105.5" y="197.7">MPXV7007</text>
<text x="143.5" y="192.6">100nF</text>
<text x="154.6" y="193.9">U3</text>
<text x="154.6" y="196.4">MCP3221</text>
<text x="237.1" y="194.1" transform="rotate(-90 237.1 194.1)">BIAS</text>
<text x="239.6" y="194.2" transform="rotate(-90 239.6 194.2)">AIN1</text>
<text x="242.2" y="194.2" transform="rotate(-90 242.2 194.2)">AIN2</text>
<text x="247.2" y="193.4" transform="rotate(-90 247.2 193.4)">RST</text>
<text x="249.8" y="193.8" transform="rotate(-90 249.8 193.8)">HPR</text>
<text x="252.3" y="193.6" transform="rotate(-90 252.3 193.6)">HPL</text>
<text x="254.9" y="193.3" transform="rotate(-90 254.9 193.3)">MIC</text>
<text x="43.7" y="200.3">SDA</text>
<text x="51.7" y="204" transform="rotate(-90 51.7 204)">GND</text>
<text x="59.7" y="199">ER_OLEDM0.91_1x-I2C</text>
<text x="126.6" y="203.4" transform="rotate(-90 126.6 203.4)">Vcc</text>
<text x="137.7" y="200.3">GND</text>
<text x="153.3" y="202" transform="rotate(-90 153.3 202)">V</text>
<text x="157.1" y="202.8">SCL</text>
<text x="232.4" y="199">TLV320DAC3100_breakout</text>
<text x="111.5" y="204.1">U2</text>
<text x="126.6" y="209" transform="rotate(-90 126.6 209)">GND</text>
<text x="128.5" y="205.3">Vout</text>
<text x="144" y="205.3">A</text>
<text x="157" y="207.9">SDA</text>
<text x="234.5" y="206.5" transform="rotate(-90 234.5 206.5)">VIN</text>
<text x="237.1" y="206.5" transform="rotate(-90 237.1 206.5)">GND</text>
<text x="239.6" y="206.5" transform="rotate(-90 239.6 206.5)">SCL</text>
<text x="242.2" y="206.5" transform="rotate(-90 242.2 206.5)">SDA</text>
<text x="244.7" y="206.5" transform="rotate(-90 244.7 206.5)">DIN</text>
<text x="247.2" y="206.5" transform="rotate(-90 247.2 206.5)">WSEL</text>
<text x="249.8" y="206.5" transform="rotate(-90 249.8 206.5)">BCK</text>
<text x="252.3" y="206.5" transform="rotate(-90 252.3 206.5)">MCLK</text>
<text x="254.9" y="206.5" transform="rotate(-90 254.9 206.5)">SPK-</text>
<text x="257.4" y="206.5" transform="rotate(-90 257.4 206.5)">SPK+</text>
<text x="362.5" y="207.9">+5V</text>
<text x="139.7" y="213">C1</text>
<text x="139.7" y="215.5">470pF</text>
<text x="153.3" y="210.3" transform="rotate(-90 153.3 210.3)">V</text>
<text x="222.8" y="210.4">+5V</text>
<text x="344.9" y="213">Barrel_Jack</text>
<text x="349.3" y="210.4">J9</text>
<text x="48.8" y="216.8">GND</text>
<text x="123.7" y="223.1">GND</text>
<text x="133.9" y="223.1">GND</text>
<text x="150.4" y="223.1">GND</text>
<text x="234.2" y="228.2">GND</text>
<text x="362.5" y="229.5">GND</text>
</g>
<g font-size="1.3" fill="#0000c2">
<text x="254.9" y="214.2">I2C</text>
<text x="259.1" y="214.2">busses</text>
<text x="266.8" y="214.2">have</text>
<text x="253.5" y="216.3">internal</text>
<text x="262" y="216.3">10k</text>
<text x="266.6" y="216.3">pullup</text>
</g>
<g font-size=".8" fill="#008484">
<text x="153.5" y="200.7" transform="rotate(-90 153.5 200.7)">DD</text>
<text x="145.3" y="205.5">IN</text>
<text x="153.5" y="209" transform="rotate(-90 153.5 209)">SS</text>
</g>
</svg>
